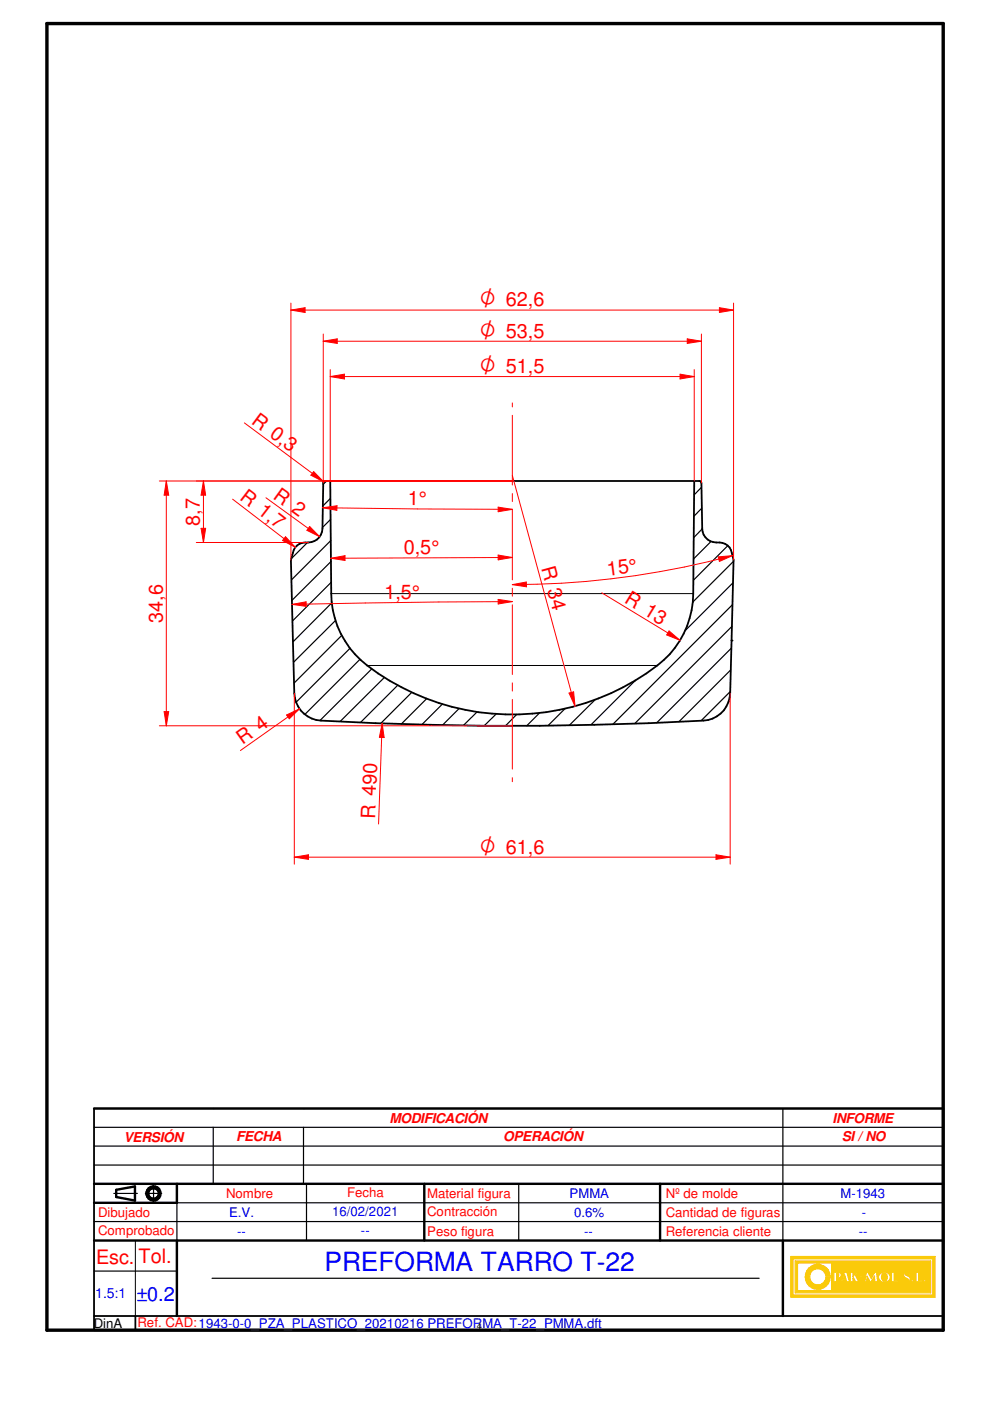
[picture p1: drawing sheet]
<svg xmlns="http://www.w3.org/2000/svg" width="210mm" height="297mm" viewBox="0 0 210 297" stroke-linecap="round" stroke-linejoin="round" font-family="sans-serif">
<path d="M9.9 5h190.1v277h-190.1z" fill="none" stroke="#000" stroke-width=".72"/>
<g fill="none" stroke="#000" stroke-width=".51">
<path d="M19.9 255h17.6M19.9 251h180.1M24.6 252.3v1.5M28.6 251.5v3.1M140 251v12M19.9 263h180.1M166 263v16"/>
<circle cx="32.5" cy="253" r="1.5"/>
<circle cx="32.6" cy="253" r="1.14"/>
</g>
<path d="M19.9 235v47h180.1v-47M19.9 279h180.1M28.7 279v3" fill="none" stroke="#000" stroke-width=".38"/>
<g fill="none" stroke="#000" stroke-width=".25">
<path d="M45.2 239v12M64.3 239v12M166 235v28M19.9 247h180.1M19.9 259h180.1M24.1 253h5M30.8 253h3.5M32.6 251.3v3.5M37.5 255v8M65 251v12M110 251v12M19.9 269.5h17.6"/>
<path d="M45 271h116"/>
</g>
<g fill="#faca0a">
<path d="M167.7 266.4v8.6h30.5v-8.6zM168.1 266.9h29.7v7.7h-29.7z" fill-rule="evenodd"/>
<path d="M168.6 267.3v6.8h28.7v-6.8zM193.1 271.5a.3 .3 0 0 1 .6 0 .3 .3 0 0 1-.6 0zM194.2 269.7h.6v1.9h.8v.2h-1.4zM195.9 271.4l.4-.1v.4l-.3 .1zM169.1 267.8h7.2v5.8h-7.2zM176.8 269.7h.8a.61 .61 0 0 1 .8 .5 .61 .61 0 0 1-.6 .7h-.4v.9h-.6zM179 269.7h.5l.6 2.1h-.6l-.1-.4h-.6l-.2 .4h-.2zM180.3 269.7h.5v.9l.8-.9h.3l-.5 .7 .7 1.4h-.7l-.5-.9-.1 .9h-.5zM182.2 270.6h.8v.2h-.8zM183.7 269.7h.3l.7 1.4 .8-1.4h.3l.3 2.1h-.6l-.1-1.2-.7 1.2h-.2l-.6-1.2-.2 1.2h-.4zM186.4 270.2a1.19 1.19 0 0 1 1.7-.4 1.19 1.19 0 0 1 .3 1.7 1.2 1.2 0 0 1-1.5 .2 1.2 1.2 0 0 1-.5-1.5zM189 269.7h.6v1.9h.8v.2h-1.4zM191.6 270a.73 .73 0 0 1 .8-.3 .73 .73 0 0 1 .6 .6l-.3 .1a.35 .35 0 0 0-.3-.5 .35 .35 0 0 0-.4 .4l.3 .1a.74 .74 0 0 1 .6 1.1 .74 .74 0 0 1-1.2 .1l-.1-.5h.2v.3a.35 .35 0 0 0 .5 .2 .35 .35 0 0 0 .1-.5 .88 .88 0 0 1-.8-1.1z" fill-rule="evenodd"/>
</g>
<g fill="none" stroke="#faca0a" stroke-width=".25">
<path d="M176.8 269.7h.8a.63 .63 0 0 1 .7 .3 .63 .63 0 0 1 0 .8l-.9 .1v.9h-.6zM179 269.7h.5l.6 2.1h-.6l-.1-.4h-.6l-.2 .4h-.2zM180.3 269.7h.5v.9l.8-.9h.3l-.5 .7 .7 1.4h-.7l-.5-.9-.1 .9h-.5zM183.7 269.7h.3l.7 1.4 .8-1.4h.3l.3 2.1h-.6l-.1-1.2-.7 1.2h-.2l-.6-1.2-.2 1.2h-.4zM186.4 270.2a1.19 1.19 0 0 1 1.7-.4 1.19 1.19 0 0 1 .3 1.7 1.2 1.2 0 0 1-1.5 .2 1.2 1.2 0 0 1-.5-1.5zM191.8 271.3h.1M192.2 271.7l-.4-.3v-.3h-.2a.73 .73 0 0 0 .4 .7 .73 .73 0 0 0 .8-.1M192.2 271.7h.1M192.2 269.7l-.4 .2-.2 .4a1.24 1.24 0 0 0 .9 1l.1 .1M192.3 269.7h.1M192.3 269.7l.6 .3 .1 .3-.3 .1a.35 .35 0 0 0-.3-.5 .35 .35 0 0 0-.4 .4l1 .6-.2 .8M192.3 270.4h.1"/>
<path d="M192.6 271.4h.1M192.6 271.4l-.4 .3M192.8 271.7h.1"/>
</g>
<path d="M171.3 269.1a2.65 2.65 0 0 1 2.9-.9 2.65 2.65 0 0 1 1.8 2.4h-.9a1.75 1.75 0 0 0-2.6-1.4 1.75 1.75 0 0 0 0 3 1.75 1.75 0 0 0 2.6-1.4h.9a2.66 2.66 0 0 1-3.6 2.4 2.66 2.66 0 0 1-1.1-4.1z" fill-rule="evenodd" fill="#faca0a"/>
<path d="M171.5 268.9a2.65 2.65 0 0 1 2.8-.7 2.65 2.65 0 0 1 1.7 2.4h-.9a1.74 1.74 0 0 0-2.6-1.4 1.74 1.74 0 0 0 0 3 1.74 1.74 0 0 0 2.6-1.4h.9a2.65 2.65 0 0 1-3.7 2.3 2.65 2.65 0 0 1-.8-4.2z" fill="none" stroke="#faca0a" stroke-width=".25"/>
<path d="M177.4 270l.4 .2v.4l-.3 .2h-.1z" fill-rule="evenodd" fill="#faca0a"/>
<path d="M177.4 270l.4 .2v.4l-.3 .2h-.1z" fill="none" stroke="#faca0a" stroke-width=".25"/>
<path d="M179.1 270.3l.2 .8h-.5z" fill="#faca0a"/>
<path d="M179.1 270.3l.2 .8h-.5z" fill="none" stroke="#faca0a" stroke-width=".25"/>
<path d="M187.1 270.2a.65 .65 0 0 1 .8-.1 .65 .65 0 0 1 .3 .7 .68 .68 0 0 1-.7 .9 .68 .68 0 0 1-.6-.9z" fill-rule="evenodd" fill="#faca0a"/>
<g fill="none" stroke="#faca0a" stroke-width=".25">
<path d="M167.7 266.4h30.5v8.6h-30.5zM168.1 266.9h29.7v7.7h-29.7zM168.6 267.3h28.7v6.8h-28.7zM169.1 267.8h7.2v5.8h-7.2zM182.2 270.6h.8v.2h-.8zM187.2 270l.3-.1a.9 .9 0 0 1 .6 .9 .9 .9 0 0 1-.6 .9 .96 .96 0 0 1-.3-1.7zM189 269.7h.6v1.9h.8v.2h-1.4zM194.2 269.7h.6v1.9h.8v.2h-1.4zM195.9 271.4l.4-.1v.4l-.3 .1z"/>
<circle cx="193.4" cy="271.5" r=".27"/>
</g>
<path d="M19.9 235h180.1M24.6 253.8l4 .8M28.6 251.5l-4 .8M37.5 251v4M90 251v12M37.5 263v16" fill="none" stroke="#000" stroke-width=".51"/>
<g fill="none" stroke="#000" stroke-width=".25">
<path d="M65.2 115l-3.4 3.4M69.3 102l-.8 .7M70.1 105.7l-1.6 1.6M70.1 110.1l-1.7 1.7M70.1 114.6l-8.3 8.3M70.2 119l-8.3 8.3M148.7 103.3l-1.5 1.6M148.8 107.7l-1.6 1.7M148.9 112.1l-1.8 1.9M150.7 114.8l-3.6 3.7M154.3 115.7l-7.3 7.3M155.5 119l-8.6 8.6"/>
<path d="M70.2 123.5l-8.2 8.2M70.4 127.8l-8.3 8.3M71.2 131.5l-9 8.9M72.5 134.7l-10.1 10.1M74.2 137.5l-11.4 11.4M76.3 139.8l-11.7 11.7M155.1 137.4l-15.9 15.8M155.2 132.8l-20.6 20.6M155.3 128.2l-25.4 25.4M155.4 123.6l-10.2 10.2M78.8 141.8l-10.9 10.9M81.5 143.6l-9.4 9.3"/>
<path d="M84.3 145.3l-7.8 7.9M87.3 146.8l-6.5 6.5M90.5 148.1l-5.4 5.4M93.8 149.3l-4.3 4.3M97.4 150.2l-3.5 3.5M101.1 151l-2.8 2.8M105.2 151.4l-2.5 2.4M109.6 151.5l-2.4 2.4M114.4 151.2l-2.7 2.7M119.8 150.2l-3.6 3.6M126.2 148.4l-5.5 5.4M134.8 144.2l-9.5 9.5"/>
<path d="M154.8 146.6l-6.1 6.2M154.9 142l-11 11M19.9 239h180.1M19.9 235h180.1M45.2 235h.1M64.3 235h.1M19.9 243h180.1M37.5 255h162.5"/>
</g>
<path d="M70.2 125.9h76.8M77.9 141.1h61.5M28.7 263v16" fill="none" stroke="#000" stroke-width=".21"/>
<path d="M68.6 102.2l.4-.2h79.3h.2l.2 .4 .2 9.7a3.1 3.1 0 0 0 3.7 2.9 2.65 2.65 0 0 1 2.6 2.2l.3 1.5-.7 28.3a5.9 5.9 0 0 1-5.6 5.8 707.8 707.8 0 0 1-82.1-.1 6 6 0 0 1-4.7-5.7l-.7-28.3a4.7 4.7 0 0 1 1.3-3 3 3 0 0 1 2.4-.7 2.98 2.98 0 0 0 3-2.9zM70 102l.2 23.9a19.8 19.8 0 0 0 10 16.9 50.6 50.6 0 0 0 60.5-2.8 19.2 19.2 0 0 0 6.3-14.1l.2-23.9" fill="none" stroke="#000" stroke-width=".38"/>
<circle cx="155.1" cy="135.8" r=".19" fill="#000"/>
<path d="M70 78.4v23.6M70 79.8l3-.5v1zM147.2 78.4v23.6M108.6 85.4v.9M108.6 88.1v14.7M108.6 104.6v1.7M108.6 108.1v14.8M108.6 124.7v1.7M108.6 128.2v14.8M108.6 144.8v1.7M108.6 148.3v14.8M108.6 164.9v.8" fill="none" stroke="#f00" stroke-width=".21"/>
<path d="M70 79.8l3-.5v1z" fill="#f00"/>
<path d="M144.2 79.3l3 .5-3 .5z" fill="none" stroke="#f00" stroke-width=".21"/>
<path d="M144.2 79.3l3 .5-3 .5z" fill="#f00"/>
<path d="M68.5 70.8v31.6M68.5 72.3l3-.5v1zM70 79.8h77.2M148.7 70.8v31.6" fill="none" stroke="#f00" stroke-width=".21"/>
<path d="M68.5 72.3l3-.5v1z" fill="#f00"/>
<path d="M145.7 71.8l3 .5-3 .5z" fill="none" stroke="#f00" stroke-width=".21"/>
<path d="M145.7 71.8l3 .5-3 .5z" fill="#f00"/>
<path d="M61.7 64.3v54.4M61.7 65.7l3-.5v1.1zM68.5 72.3h80.2M155.5 64.3v54.4" fill="none" stroke="#f00" stroke-width=".21"/>
<path d="M61.7 65.7l3-.5v1.1z" fill="#f00"/>
<path d="M152.5 65.2l3 .5-3 .6z" fill="none" stroke="#f00" stroke-width=".21"/>
<path d="M152.5 65.2l3 .5-3 .6z" fill="#f00"/>
<path d="M61.7 65.7h93.8M62.4 147v36.2M154.8 147v36.2M62.4 181.7l3-.5v1z" fill="none" stroke="#f00" stroke-width=".21"/>
<path d="M62.4 181.7l3-.5v1z" fill="#f00"/>
<path d="M151.8 181.2l3 .5-3 .5z" fill="none" stroke="#f00" stroke-width=".21"/>
<path d="M151.8 181.2l3 .5-3 .5z" fill="#f00"/>
<path d="M33.8 102h74.8M35.3 102l.5 3h-1zM33.8 153.9h74.8M62.4 181.7h92.4" fill="none" stroke="#f00" stroke-width=".21"/>
<path d="M35.3 102l.5 3h-1z" fill="#f00"/>
<path d="M34.8 150.9h1l-.5 3z" fill="none" stroke="#f00" stroke-width=".21"/>
<path d="M34.8 150.9h1l-.5 3z" fill="#f00"/>
<path d="M35.3 102v51.9M41.6 102h67M41.6 115h23.8M43.1 102l.5 3h-1z" fill="none" stroke="#f00" stroke-width=".21"/>
<path d="M43.1 102l.5 3h-1z" fill="#f00"/>
<path d="M42.6 112h1l-.5 3z" fill="none" stroke="#f00" stroke-width=".21"/>
<path d="M42.6 112h1l-.5 3z" fill="#f00"/>
<path d="M43.1 102v13M105.6 117.7l3 .5-3 .5z" fill="none" stroke="#f00" stroke-width=".21"/>
<path d="M105.6 117.7l3 .5-3 .5z" fill="#f00"/>
<path d="M70.1 118.4l3.1-.6v1z" fill="none" stroke="#f00" stroke-width=".21"/>
<path d="M70.1 118.4l3.1-.6v1z" fill="#f00"/>
<path d="M68.4 107.7l3.1-.5-.1 1zM108.6 118.2l-38.5 .2" fill="none" stroke="#f00" stroke-width=".21"/>
<path d="M68.4 107.7l3.1-.5-.1 1z" fill="#f00"/>
<path d="M105.6 107.5l3 .5-3 .5z" fill="none" stroke="#f00" stroke-width=".21"/>
<path d="M105.6 107.5l3 .5-3 .5z" fill="#f00"/>
<path d="M68.4 107.7l40.2 .3M105.6 127.1l3 .4-3 .6z" fill="none" stroke="#f00" stroke-width=".21"/>
<path d="M105.6 127.1l3 .4-3 .6z" fill="#f00"/>
<path d="M61.9 128.1l3-.5v1z" fill="none" stroke="#f00" stroke-width=".21"/>
<path d="M61.9 128.1l3-.5v1z" fill="#f00"/>
<path d="M51.8 89.7l16.8 12.4M66.5 100l2.1 2.1-2.7-1.3zM108.6 127.5l-15.6 .1-31.1 .5" fill="none" stroke="#f00" stroke-width=".21"/>
<path d="M66.5 100l2.1 2.1-2.7-1.3z" fill="#f00"/>
<path d="M56.4 105.5l11.4 8.3M65.7 111.6l2.1 2.2-2.7-1.4z" fill="none" stroke="#f00" stroke-width=".21"/>
<path d="M65.7 111.6l2.1 2.2-2.7-1.4z" fill="#f00"/>
<path d="M49.3 105.8l13.3 10.2M60.5 113.8l2.1 2.2-2.7-1.4z" fill="none" stroke="#f00" stroke-width=".21"/>
<path d="M60.5 113.8l2.1 2.2-2.7-1.4z" fill="#f00"/>
<path d="M108.6 124l3-.6v1z" fill="none" stroke="#f00" stroke-width=".21"/>
<path d="M108.6 124l3-.6v1z" fill="#f00"/>
<path d="M152.3 118.1l3-.3-2.8 1.2z" fill="none" stroke="#f00" stroke-width=".21"/>
<path d="M152.3 118.1l3-.3-2.8 1.2z" fill="#f00"/>
<path d="M108.6 100.8l13.3 48.9M155.3 117.8a180.8 180.8 0 0 1-46.7 6.2M120.6 146.9l1-.2 .3 3z" fill="none" stroke="#f00" stroke-width=".21"/>
<path d="M120.6 146.9l1-.2 .3 3z" fill="#f00"/>
<path d="M127.6 125.7l16.6 10.1M141.9 133.8l2.3 2-2.8-1.2z" fill="none" stroke="#f00" stroke-width=".21"/>
<path d="M141.9 133.8l2.3 2-2.8-1.2z" fill="#f00"/>
<path d="M60.7 151.6l2.8-1.3-2.2 2.1zM63.5 150.3l-12.5 8.8" fill="none" stroke="#f00" stroke-width=".21"/>
<path d="M60.7 151.6l2.8-1.3-2.2 2.1z" fill="#f00"/>
<path d="M81 153.4l-.7 21.3M81 153.4l.4 3-1-.1z" fill="none" stroke="#f00" stroke-width=".21"/>
<path d="M81 153.4l.4 3-1-.1z" fill="#f00"/>
<text font-size="5.6" fill="#00f" x="68.8" y="269.4">PREFORMA TARRO T-22</text>
<g font-size="4.6" fill="#f00">
<text x="101.8" y="65">O 62,6</text>
<text x="101.8" y="71.6">O 53,5</text>
<text x="101.8" y="79.1">O 51,5</text>
<text x="101.8" y="181">O 61,6</text>
</g>
<g font-size="4.2" fill="#f00">
<text x="53.1" y="89.7" transform="rotate(37 53.1 89.7)">R 0,3</text>
<text x="50.6" y="105.9" transform="rotate(38 50.6 105.9)">R 1,7</text>
<text x="57.7" y="105.5" transform="rotate(36 57.7 105.5)">R 2</text>
<text x="86.5" y="107.1">1°</text>
<text x="42.4" y="111.4" transform="rotate(-90 42.4 111.4)">8,7</text>
<text x="85.6" y="117.5">0,5°</text>
<text x="114.8" y="120.5" transform="rotate(75 114.8 120.5)">R 34</text>
<text x="128.9" y="122.1" transform="rotate(-7 128.9 122.1)">15°</text>
<text x="81.5" y="127" transform="rotate(-1 81.5 127)">1,5°</text>
<text x="132.2" y="127.6" transform="rotate(31 132.2 127.6)">R 13</text>
<text x="34.5" y="132" transform="rotate(-90 34.5 132)">34,6</text>
<text x="51.4" y="157.9" transform="rotate(-35 51.4 157.9)">R 4</text>
<text x="79.5" y="173.7" transform="rotate(-88 79.5 173.7)">R 490</text>
<text x="20.4" y="267.9">Esc.</text>
<text x="29.3" y="267.9">Tol.</text>
</g>
<text font-size="4.2" fill="#00f" x="28.9" y="275.8">±0.2</text>
<text font-size="3" fill="#00f" x="20.2" y="275.3">1.5:1</text>
<g font-size="2.9" fill="#f00">
<text x="82.6" y="238">MODIFICACIÓN</text>
<text x="176.5" y="238">INFORME</text>
<text x="26.2" y="242.1">VERSIÓN</text>
<text x="50.1" y="242">FECHA</text>
<text x="106.7" y="242">OPERACIÓN</text>
<text x="178.5" y="242">SI / NO</text>
</g>
<g font-size="2.8" fill="#f00">
<text x="20.8" y="257.9">Dibujado</text>
<text x="47.9" y="254">Nombre</text>
<text x="73.6" y="253.8">Fecha</text>
<text x="90.6" y="253.9">Material figura</text>
<text x="90.6" y="257.9">Contracción</text>
<text x="141.1" y="254">Nº de molde</text>
<text x="141.1" y="257.9">Cantidad de figuras</text>
<text x="20.8" y="261.9">Comprobado</text>
<text x="90.6" y="262">Peso figura</text>
<text x="141.1" y="262">Referencia cliente</text>
<text x="29.2" y="281.4">Ref. CAD:1943-0-0_PZA_PLASTICO_20210216 PREFORMA_T-22_PMMA.dft</text>
</g>
<g font-size="2.8" fill="#00f">
<text x="48.6" y="258">E.V.</text>
<text x="70.4" y="257.9">16/02/2021</text>
<text x="120.8" y="254">PMMA</text>
<text x="121.8" y="258">0.6%</text>
<text x="178.2" y="254">M-1943</text>
<text x="182.8" y="257.9">-</text>
<text x="50.3" y="262">--</text>
<text x="76.5" y="261.9">--</text>
<text x="123.8" y="262">--</text>
<text x="182.1" y="262.1">--</text>
</g>
<text font-size="2.8" x="19.9" y="281.5">DinA</text>
<text font-size="1.7" x="101.1" y="281.7">4</text>
</svg>
